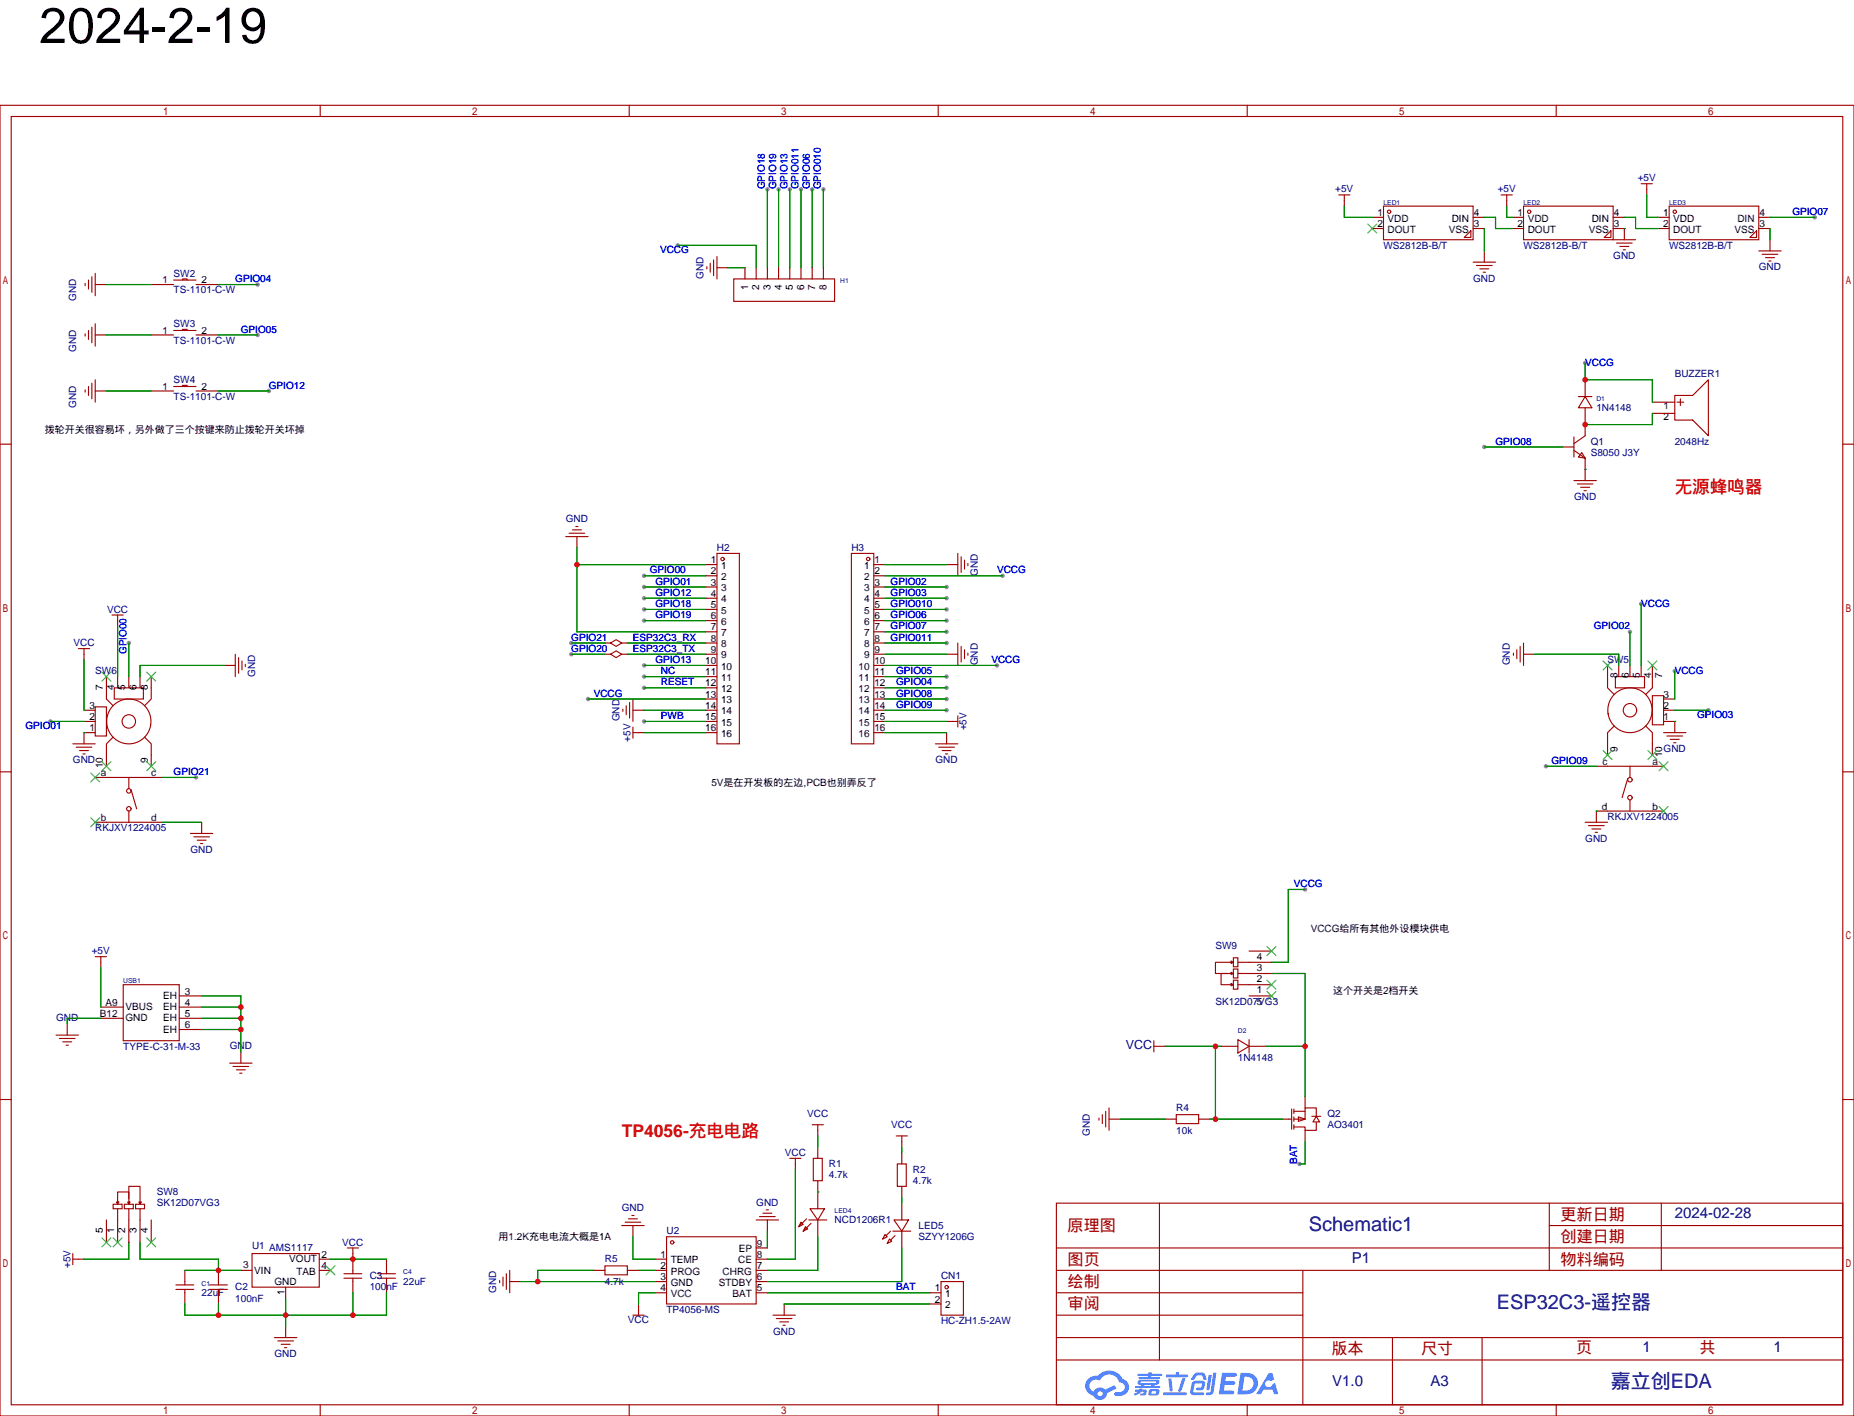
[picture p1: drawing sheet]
<svg xmlns="http://www.w3.org/2000/svg" width="584mm" height="446mm" viewBox="0 0 584 446" stroke-linecap="round" stroke-linejoin="round" font-family="sans-serif">
<g fill="#999">
<circle cx="202.8" cy="227.2" r=".71"/>
<circle cx="185.2" cy="220.1" r=".71"/>
<circle cx="202.8" cy="216.6" r=".71"/>
<circle cx="202.8" cy="213.1" r=".71"/>
<circle cx="202.8" cy="209.5" r=".71"/>
<circle cx="202.8" cy="195.4" r=".71"/>
<circle cx="202.8" cy="191.9" r=".71"/>
<circle cx="202.8" cy="188.4" r=".71"/>
<circle cx="202.8" cy="184.9" r=".71"/>
<circle cx="202.8" cy="181.3" r=".71"/>
<circle cx="298.1" cy="184.9" r=".71"/>
<circle cx="315.7" cy="181.3" r=".71"/>
<circle cx="298.1" cy="195.4" r=".71"/>
<circle cx="298.1" cy="191.9" r=".71"/>
<circle cx="298.1" cy="188.4" r=".71"/>
<circle cx="298.1" cy="202.5" r=".71"/>
<circle cx="298.1" cy="199" r=".71"/>
<circle cx="298.1" cy="216.6" r=".71"/>
<circle cx="298.1" cy="213.1" r=".71"/>
<circle cx="314" cy="209.5" r=".71"/>
<circle cx="298.1" cy="223.7" r=".71"/>
<circle cx="298.1" cy="220.1" r=".71"/>
<circle cx="527.4" cy="211.3" r=".71"/>
<circle cx="516.8" cy="190.1" r=".71"/>
<circle cx="538" cy="223.7" r=".71"/>
<circle cx="513.3" cy="199" r=".71"/>
<circle cx="486.8" cy="241.3" r=".71"/>
<circle cx="213.4" cy="77.3" r=".71"/>
<circle cx="409.2" cy="366.5" r=".71"/>
<circle cx="411" cy="280.1" r=".71"/>
<circle cx="571.5" cy="68.4" r=".71"/>
<circle cx="499.2" cy="114.3" r=".71"/>
<circle cx="467.4" cy="140.8" r=".71"/>
<circle cx="259.3" cy="59.6" r=".71"/>
<circle cx="255.8" cy="59.6" r=".71"/>
<circle cx="252.2" cy="59.6" r=".71"/>
<circle cx="241.7" cy="59.6" r=".71"/>
<circle cx="245.2" cy="59.6" r=".71"/>
<circle cx="248.7" cy="59.6" r=".71"/>
<circle cx="81.1" cy="89.6" r=".71"/>
<circle cx="81.1" cy="105.5" r=".71"/>
<circle cx="84.7" cy="123.1" r=".71"/>
<circle cx="179.9" cy="206" r=".71"/>
<circle cx="179.9" cy="202.5" r=".71"/>
<circle cx="61.7" cy="244.8" r=".71"/>
<circle cx="15.9" cy="227.2" r=".71"/>
<circle cx="40.6" cy="202.5" r=".71"/>
</g>
<g fill="none" stroke="#a10000" stroke-width=".35">
<path d="M0 33.2h583.8v412.7h-583.8zM3.5 36.7h576.8v405.7h-576.8zM100.8 33.2v3.5M198.1 33.2v3.5M295.5 33.2v3.5M392.8 33.2v3.5M490.1 33.2v3.5M0 139.9h3.5M580.3 139.9h3.5M178.2 169h7M179.2 167.9h4.9M180.3 166.9h2.8"/>
<path d="M181.3 165.8h.7M225.8 174.3h7v59.9h-7zM268.1 174.3h7.1v59.9h-7.1zM301.6 174.3v7M302.7 175.3v5M303.7 176.4v2.8M304.8 177.4v.8M301.6 202.5v7.1M302.7 203.6v4.9M303.7 204.6v2.8M304.8 205.7v.7M196.1 223.3v.7"/>
<path d="M197.2 222.2v2.9M198.3 221.2v4.9M199.3 220.1v7.1M199.3 229v3.5M199.3 230.7h1.8M294.6 234.2h7M295.6 235.3h5M296.7 236.4h2.8M297.7 237.4h.7M299.9 227.2h1.7M301.6 225.4v3.6M0 243.1h3.5"/>
<path d="M580.3 243.1h3.5M0 346.3h3.5M580.3 346.3h3.5M332.7 378.9h247.6v63.5h-247.6zM365.1 378.9v49.4M487.9 378.9v21.2M523.2 378.9v21.2M332.7 393h247.6M487.9 385.9h92.4M332.7 407.1h77.6M332.7 400.1h247.6M332.7 414.2h77.6"/>
<path d="M410.3 400.1v42.3M332.7 428.3h247.6M332.7 421.2h247.6M438.5 421.2v21.2M466.7 421.2v21.2M100.8 442.4v3.5M198.1 442.4v3.5M295.5 442.4v3.5M392.8 442.4v3.5M490.1 442.4v3.5"/>
<circle cx="227.5" cy="176" r=".53"/>
<circle cx="273.4" cy="176" r=".53"/>
</g>
<g fill="none" stroke="#870000" stroke-width=".35">
<path d="M181.7 169v3.5M222.2 177.8h3.6M275.2 177.8h3.5M298.1 177.8h3.5M222.2 181.3h3.6M222.2 184.9h3.6M222.2 188.4h3.6M222.2 191.9h3.6M222.2 195.4h3.6M222.2 199h3.6M275.2 181.3h3.5M275.2 184.9h3.5"/>
<path d="M275.2 188.4h3.5M275.2 191.9h3.5M275.2 195.4h3.5M275.2 199h3.5M222.2 202.5h3.6M222.2 206h3.6M222.2 209.6h3.6M222.2 213.1h3.6M222.2 216.6h3.6M275.2 202.5h3.5M275.2 206h3.5M275.2 209.6h3.5"/>
<path d="M275.2 213.1h3.5M275.2 216.6h3.5M298.1 206h3.5M199.3 223.7h3.5M201.1 230.7h1.7M222.2 230.7h3.6M222.2 223.7h3.6M222.2 220.1h3.6M222.2 227.2h3.6M275.2 230.7h3.5M275.2 223.7h3.5M275.2 220.1h3.5"/>
<path d="M275.2 227.2h3.5M298.1 227.2h1.8M298.1 230.7v3.5"/>
</g>
<g fill="none" stroke="#008700" stroke-width=".35">
<path d="M181.7 172.5v26.5h40.5M181.7 177.8h40.5M278.7 177.8h19.4M202.8 195.4h19.4M202.8 191.9h19.4M202.8 188.4h19.4M202.8 184.9h19.4M202.8 181.3h19.4M278.7 199h19.4M278.7 195.4h19.4M278.7 191.9h19.4M278.7 188.4h19.4"/>
<path d="M278.7 184.9h19.4M278.7 181.3h37M197.6 206h24.6M197.6 202.5h24.6M202.8 216.6h19.4M202.8 213.1h19.4M202.8 209.6h19.4M278.7 216.6h19.4M278.7 213.1h19.4M278.7 209.6h35.3M278.7 206h19.4M278.7 202.5h19.4"/>
<path d="M185.2 220.1h37M202.8 230.7h19.4M202.8 227.2h19.4M202.8 223.7h19.4M278.7 230.7h19.4M278.7 227.2h19.4M278.7 223.7h19.4M278.7 220.1h19.4"/>
</g>
<g fill="#5487ff">
<path d="M384.8 432.3h3.8a.65 .65 0 0 1 .9 .6 .65 .65 0 0 1-.8 .6h-2.6l-.2 1.4h2.6a.63 .63 0 0 1 .5 .9 .63 .63 0 0 1-.9 .3h-2.4l-.3 1.8a4.2 4.2 0 0 1 3.2 .4v.4l-.6 .4h-4.2z"/>
<path d="M399.5 432.4h1.2l.5 2-1 .5a1.17 1.17 0 0 0-1.7 .3 1.17 1.17 0 0 0 .5 1.7 1.17 1.17 0 0 0 1.6-.7l.1-.3 .8-.4 1 3.5h-1.3l-.4-1.4h-2.9l-.8 1.4h-1.5z"/>
<path d="M380.6 433h1l-.7 4.4a.5 .5 0 0 1-.5 .4 .5 .5 0 0 1-.5-.4z"/>
<path d="M382.1 432.3h1l-.9 5.9a1.56 1.56 0 0 1-2.5 .9l.3-.6 1-.1 .2-.2z"/>
<path d="M376.1 432.7l.8-.5h1.5a1.07 1.07 0 0 1 1.2 .8l.4 1.3-.3 .2h-.7l-.4-1.2-.3-.2-1.4 .1-.9 1.3h-.9z"/>
<path d="M375.5 435.3l.7-.5h2.4a1 1 0 0 1 .8 1.6 1.23 1.23 0 0 1-1.4 1.4h-.9a.45 .45 0 0 1-.4-.5 .45 .45 0 0 1 .5-.4h1l.3-1.2-2.2 .1-.5 2.6 3 .1a.45 .45 0 0 1 .4 .5 .45 .45 0 0 1-.5 .4h-2.9a1 1 0 0 1-1-1.2z"/>
<path d="M366.4 438.5h7a.45 .45 0 0 1 .4 .4 .45 .45 0 0 1-.5 .5h-6.8l-.2-.3z"/>
<path d="M372.3 434h1l-.4 1.2a4.2 4.2 0 0 1-1.4 3.1l-.5-.4z"/>
<path d="M367.9 434.1h1l.4 3.6a.48 .48 0 0 1-.4 .5 .48 .48 0 0 1-.6-.4z"/>
<path d="M367.2 432.9l3-.1 .4-.7h.7l-.1 .7h2.5a.45 .45 0 0 1 .4 .5 .45 .45 0 0 1-.5 .4h-6.2l-.2-.2z"/>
<path d="M357.5 437.6h1.3l.1-.3 .9-.1-.1 .4h1.1a1.1 1.1 0 0 1 .2 1.1 1.1 1.1 0 0 1-.9 .7h-1v-.5l1-.1v-.5a.95 .95 0 0 0-1.3 .5l-1.5 .7-.3-.6 1.4-.6h-1z"/>
<path d="M358.2 432.6h3.4l.1-.4h1l-.1 .4h3.1l.3 .4-.3 .3h-3.1l-.1 .3 2.7 .1 .1 .3-.3 .2h-6.3l-.1-.6h2.8l.1-.3h-3.1l-.2-.2z"/>
<path d="M390.7 432.3l-1 6.8h2.3a3.5 3.5 0 0 0 4.2-3.5 3.5 3.5 0 0 0-4.3-3.3zM391.9 433.5a2.24 2.24 0 0 1 2.8 2 2.24 2.24 0 0 1-2.5 2.4h-1z"/>
<path d="M358.6 434.6a.79 .79 0 0 0-.4 1.1 .79 .79 0 0 0 1 .4l.1 .4h-1.8v.5l7.6 .1 .3-.3-.3-.3h-1.6l.2-.3a1.14 1.14 0 0 0 1.1-.4 1.14 1.14 0 0 0 .2-1.2l-5.9-.1zM359.3 435.1l4.8 .1-.3 .4h-4.4zM360.3 436.1h2.3l-.2 .4h-2z"/>
<path d="M362 437.6l-.4 1.5 .3 .3h2.6l.4-.3 .2-1a.52 .52 0 0 0-.6-.7zM362.7 438.2l1.3-.1v.6l-1.3 .1z"/>
<path d="M342.8 434.2a3.1 3.1 0 0 0-.9 3.2 3.1 3.1 0 0 0 2.5 2.1 2.2 2.2 0 0 0 2.4 1.3 2.2 2.2 0 0 0 1.8-2.1l3-1.4-.6-1.1-2.9 1.4a2.29 2.29 0 0 0-3.7 .6 2.03 2.03 0 0 1-1-2.9 2.03 2.03 0 0 1 3-.6 3.2 3.2 0 0 1 3.2-1.8 3.2 3.2 0 0 1 2.8 2.4 1.55 1.55 0 0 1 1.8 1.4 1.55 1.55 0 0 1-1.5 1.7h-1a.63 .63 0 0 0-.8 .5 .63 .63 0 0 0 .6 .7h1.2a2.75 2.75 0 0 0 2.8-2.3 2.75 2.75 0 0 0-2-3.1 4.8 4.8 0 0 0-7.9-1 3.7 3.7 0 0 0-2.8 1zM345.7 438.9a.8 .8 0 0 1 1.6 0 .8 .8 0 0 1-1.6 0z"/>
</g>
<g fill="none" stroke="#a10000" stroke-width=".35">
<path d="M35.3 193.7h3.5M37 193.7v1.7M24.7 204.3h3.5M26.5 204.3v1.7M33.5 216.6v3.5l2.1 2.1M36 216.6h9.2v3.5h-9.2zM47.6 216.6v3.5l-2.1 2.1M74.1 206v7.1M75.1 207.1v4.9M76.2 208.1v2.9M77.3 209.2v.7M476.6 205.7v.7"/>
<path d="M477.7 204.6v2.8M478.7 203.6v4.9M479.8 202.5v7.1M506.2 213.1v3.5l2.2 2.1M508.7 213.1h9.2v3.5h-9.2zM520.3 219.1h3.6v9.1h-3.6zM520.3 213.1v3.5l-2.1 2.1M22.9 234.2h7.1M24 235.3h4.9M25 236.4h2.9M26.1 237.4h.7M30 222.6h3.5v9.2h-3.5z"/>
<path d="M35.6 232.1l-2.1 2.1v3.6M45.5 232.1l2.1 2.1v3.6M508.4 228.6l-2.2 2.1v3.5M518.2 228.6l2.1 2.1v3.5M523.9 230.7h7M524.9 231.8h5M526 232.8h2.8M527 233.9h.8M33.5 244.8h14.1M33.5 258.9h14.1M40.6 244.8v3.6M40.6 255.4v3.5"/>
<path d="M41.3 248.7l1.7 6M499.2 258.9h7M500.2 260h5M506.2 241.3h14.1M506.2 255.4h14.1M512.6 245.2l-1.8 6M513.3 241.3v3.5M513.3 251.9v3.5M501.3 261.1h2.8M502.4 262.1h.7"/>
<circle cx="40.5" cy="227.2" r="7"/>
<circle cx="40.6" cy="227.2" r="2.12"/>
<circle cx="513.3" cy="223.7" r="2.12"/>
<circle cx="513.3" cy="223.7" r="7"/>
<circle cx="40.6" cy="254.7" r=".71"/>
<circle cx="40.6" cy="249.1" r=".71"/>
<circle cx="513.3" cy="251.2" r=".71"/>
<circle cx="513.3" cy="245.5" r=".71"/>
</g>
<g fill="none" stroke="#870000" stroke-width=".35">
<path d="M37 195.4v1.8M26.5 206v1.8M33.5 213.1v3.5M37 213.1v3.5M40.6 213.1v3.5M44.1 213.1v3.5M47.6 213.1v3.5M70.6 209.6h3.5M479.8 206h3.5M506.2 209.6v3.5M509.8 209.6v3.5M513.3 209.6v3.5"/>
<path d="M516.8 209.6v3.5M520.3 209.6v3.5M26.5 227.2h3.5M26.5 223.7h3.5M30 230.7h-3.5v3.5M33.5 237.8v3.5M47.6 237.8v3.5M506.2 234.2v3.6M520.3 234.2v3.6M523.9 227.2h3.5v3.5M523.9 223.7h3.5M523.9 220.1h3.5"/>
<path d="M30 244.8h3.5M30 258.9h3.5M47.6 244.8h3.6M47.6 258.9h3.6M502.7 241.3h3.5M506.2 255.4h-3.5v3.5M520.3 241.3h3.6M520.3 255.4h3.6"/>
</g>
<g fill="none" stroke="#3c3" stroke-width=".35">
<path d="M32.1 211.7l2.8 2.8M34.9 211.7l-2.8 2.8M46.2 211.7l2.8 2.8M49 211.7l-2.8 2.8M504.8 208.1l2.8 2.9M507.6 208.1l-2.8 2.9M518.9 208.1l2.9 2.9M521.8 208.1l-2.9 2.9M32.1 239.9l2.8 2.8M34.9 239.9l-2.8 2.8M46.2 239.9l2.8 2.8M49 239.9l-2.8 2.8"/>
<path d="M504.8 236.4l2.8 2.8M507.6 236.4l-2.8 2.8M518.9 236.4l2.9 2.8M521.8 236.4l-2.9 2.8M522.5 239.9l2.8 2.8M525.3 239.9l-2.8 2.8M28.6 243.4l2.8 2.8M28.6 257.5l2.8 2.9M31.4 257.5l-2.8 2.9M31.4 243.4l-2.8 2.8M522.5 254l2.8 2.8M525.3 254l-2.8 2.8"/>
</g>
<path d="M37 197.2v15.9M516.8 190.1v19.5M26.5 207.8v15.9M527.4 211.3v8.8" fill="none" stroke="#008700" stroke-width=".35"/>
<circle cx="527.4" cy="227.2" r=".18" fill="#008700"/>
<path d="M513.3 199v10.6M483.3 206h26.5v3.6M527.4 223.7h10.6M486.8 241.3h15.9" fill="none" stroke="#008700" stroke-width=".35"/>
<circle cx="502.7" cy="255.4" r=".18" fill="#008700"/>
<path d="M213.4 77.3h24.7v7M229.3 84.3h5.3" fill="none" stroke="#008700" stroke-width=".35"/>
<path d="M222.6 84v.7M223.7 82.9v2.8M224.7 81.8v5M225.8 80.8v7M363.4 329.5h3.5M363.4 327.7v3.6" fill="none" stroke="#a10000" stroke-width=".35"/>
<path d="M225.8 84.3h3.5" fill="none" stroke="#870000" stroke-width=".35"/>
<circle cx="366.9" cy="329.5" r=".18" fill="#870000"/>
<g fill="none" stroke="#a10000" stroke-width=".35">
<path d="M30 301.3h3.5M31.7 301.3v1.7M38.8 310.1h17.6v17.6h-17.6zM17.6 326h7.1M18.7 327h4.9M19.8 328.1h2.8M20.8 329.1h.7M72.3 334.8h7.1M73.4 335.8h4.9M74.4 336.9h2.9M75.5 338h.7M255.8 354.2h3.5"/>
<path d="M257.5 354.2v1.8M282.2 357.7h3.6M284 357.7v1.8M346.1 352.1v.7M347.1 351v2.8M348.2 350v4.9M349.2 348.9v7.1M370.4 351h7.1v2.8h-7.1zM405.7 352.4h1.1M406.8 349.2v6.4M407.5 350h3.5M407.5 349.2v1.5"/>
<path d="M407.5 351.7v1.4M407.5 354.2v1.4M408.9 351.7l2.1 .7-2.1 .7zM413.1 351.5h2.8M414.5 353.5v2.5h-3.5v-1.1h-3.5M414.5 351.4v-2.5h-3.5v3.5h-3.5M414.5 351.5l1.1 1.8h-2.1zM248.7 364.8h3.5M250.5 364.8v1.7M256.1 364.8h2.8v7h-2.8zM282.6 366.5h2.8v7.1h-2.8zM22.9 394.8v3.5"/>
<path d="M22.9 396.5h1.8M79.4 394.8h21.1v10.5h-21.1zM109.4 393h3.5M111.1 393v1.8M195.8 385.9h7M196.8 384.9h5M197.9 383.8h2.8M199 382.8h.7M209.9 389.5h28.2v21.1h-28.2zM238.1 384.2h7.1M239.2 383.1h4.9M240.2 382.1h2.9"/>
<path d="M241.3 381h.7M252.2 384.9l.7 .7-1.4 .7zM253.6 386.3l.8 .7-1.5 .7zM254 383.8l-2.5 2.5M254.7 384.2h5.6M255.1 380.6h4.5l-2.1 3.6zM255.4 385.2l-2.5 2.5M278.7 388.8l.7 .7-1.4 .7zM280.1 390.2l.7 .7-1.4 .7zM280.5 387.7l-1.5 1.4M281.2 387.7h5.6M281.5 384.2h4.6l-2.1 3.5z"/>
<path d="M281.9 389.1l-1.4 1.4M55.4 406h5.6M55.4 404.6h5.6M58.2 403.6v1M58.2 406v1.1M66 406h5.6M66 404.6h5.6M68.8 403.6v1M68.8 406v1.1M108.3 402.5h5.6M108.3 401.1h5.6M111.1 400.1v1"/>
<path d="M111.1 402.5v1.1M118.9 402.5h5.6M118.9 401.1h5.6M121.7 400.1v1M121.7 402.5v1.1M157.3 403.2v.7M158.4 402.2v2.8M159.5 401.1v4.9M160.5 400.1v7M199.3 414.2h3.5M201.1 412.4v1.8M243.4 414.2h7.1"/>
<path d="M244.5 415.2h4.9M245.5 416.3h2.9M246.6 417.3h.7M296.3 403.6h7.1v10.6h-7.1zM86.4 421.2h7.1M87.5 422.3h4.9M88.5 423.3h2.9M89.6 424.4h.7"/>
<circle cx="211.7" cy="391.2" r=".53"/>
<circle cx="298.1" cy="405.3" r=".53"/>
</g>
<g fill="none" stroke="#870000" stroke-width=".35">
<path d="M31.7 317.1h7.1M31.7 303v1.8M56.4 317.1h7.1M56.4 313.6h7.1M21.2 322.4v3.6M31.7 320.7h7.1M56.4 320.7h7.1M56.4 324.2h7.1M75.8 331.3v3.5M257.5 356v1.7M284 359.5v1.7M349.2 352.4h3.6"/>
<path d="M366.9 352.4h3.5M377.5 352.4h3.5M403.9 352.4h1.8M411 345.4v3.5M411 356v3.5M250.5 366.5v1.8M257.5 361.2v3.6M257.5 371.8v8.8M284 363v3.5M284 373.6v3.5M284 378.9v5.3M24.7 396.5h1.8"/>
<path d="M100.5 396.5h3.6M111.1 394.8v5.3M121.7 396.5v3.6M199.3 385.9v3.6M206.4 396.5h3.5M238.1 396.5h3.6M238.1 393h3.6M241.7 384.2v3.5M257.5 384.2v5.3M284 387.7v5.3M58.2 400.1v3.5M58.2 407.1v3.5"/>
<path d="M68.8 400.1v3.5M68.8 407.1v3.5M75.8 400.1h3.6M90 405.3v3.6M90 417.7v3.5M100.5 400.1h3.6M111.1 403.6v3.5M121.7 403.6v3.5M160.5 403.6h3.5M201.1 410.6v1.8M206.4 400.1h3.5M206.4 403.6h3.5"/>
<path d="M206.4 407.1h3.5M238.1 400.1h3.6M238.1 403.6h3.6M238.1 407.1h3.6M246.9 410.6v3.6M292.8 407.1h3.5M292.8 410.6h3.5"/>
</g>
<path d="M102.7 398.6l2.8 2.9M105.5 398.6l-2.8 2.9" fill="none" stroke="#3c3" stroke-width=".35"/>
<g fill="none" stroke="#008700" stroke-width=".35">
<path d="M411 280.1h-5.3v22.9h-5.3M31.7 304.8v12.3M63.5 313.6h12.3v17.7M63.5 317.1h12.3M31.7 320.7h-10.5v1.7M63.5 320.7h12.3M63.5 324.2h12.3M366.9 329.5h17.6M382.8 329.5v22.9M257.5 357.7v3.5M352.8 352.4h14.1M381 352.4h22.9"/>
<path d="M411 359.5v7h-1.8M250.5 368.3v28.2h-8.8M284 361.2v1.8M284 377.1v1.8M40.6 391.2v5.3h-14.1M104.1 396.5h17.6M199.3 389.5v7h7.1M241.7 387.7v5.3M257.5 389.5v10.6h-15.8M284 393v10.6h-42.3M68.8 410.6v3.6M90 408.9v8.8"/>
<path d="M111.1 407.1v7.1M121.7 407.1v7.1h-63.5v-3.6M164 403.6h42.4M187 400.1h-17.7v3.5M201.1 400.1h5.3M206.4 407.1h-5.3v3.5M241.7 407.1h51.1M246.9 410.6h45.9"/>
</g>
<circle cx="257.5" cy="375.4" r=".18" fill="#008700"/>
<g fill="none" stroke="#a10000" stroke-width=".35">
<path d="M516.8 57.9h3.5M518.6 57.9v1.7M421.6 61.4h3.5M423.3 61.4v1.7M435.7 64.9h28.2v10.6h-28.2zM463.2 72.7v2.1h-2.1zM472.7 61.4h3.5M474.5 61.4v1.7M479.8 64.9h28.2v10.6h-28.2zM507.3 72.7v2.1h-2.1zM508 75.5h7.1M509.1 76.6h4.9"/>
<path d="M510.1 77.6h2.8M511.2 78.7h.7M525.6 64.9h28.3v10.6h-28.3zM553.2 72.7v2.1h-2.2zM553.9 79h7M463.9 82.6h7.1M465 83.6h4.9M466 84.7h2.8M467.1 85.7h.7M554.9 80.1h5M556 81.1h2.8M557 82.2h.7"/>
<path d="M495.7 137.6v6.3M497.1 124.9h4.2M499.2 124.9l2.1 3.5h-4.2zM499.2 137.2l-3.5 2.5M527.4 124.5h5.6l5-4.9v17.6l-5-4.9h-5.6zM528.1 126.6h2.1M529.2 125.6v2.1M495.7 141.8l3.5 2.5M495.7 151.3h7M496.7 152.4h4.9M497.8 153.5h2.8M498.1 142.5l1.1 1.8-2.1-.4z"/>
<path d="M498.8 154.5h.7"/>
<circle cx="437.4" cy="66.7" r=".53"/>
<circle cx="481.5" cy="66.7" r=".53"/>
<circle cx="527.4" cy="66.7" r=".53"/>
</g>
<g fill="none" stroke="#870000" stroke-width=".35">
<path d="M518.6 59.6v1.8M423.3 63.1v1.8M432.2 68.4h3.5M432.2 72h3.5M463.9 68.4h3.5M463.9 72h3.5M467.4 79v3.6M474.5 63.1v1.8M476.2 68.4h3.6M476.2 72h3.6M508 68.4h3.5M508 72h3.5v3.5"/>
<path d="M522.1 68.4h3.5M522.1 72h3.5M553.9 68.4h3.5M553.9 72h3.5M557.4 75.5v3.5M499.2 119.6v5.3M499.2 128.4v8.8M520.3 130.2h7.1M520.3 126.6h7.1M492.1 140.8h3.6M499.2 144.3v7"/>
</g>
<path d="M430.7 70.6l2.9 2.8M433.6 70.6l-2.9 2.8" fill="none" stroke="#3c3" stroke-width=".35"/>
<path d="M423.3 64.9v3.5h8.9M467.4 72v7M518.6 61.4v7h3.5" fill="none" stroke="#008700" stroke-width=".35"/>
<circle cx="511.5" cy="72" r=".18" fill="#008700"/>
<path d="M467.4 68.4h3.6v3.6h5.2M474.5 64.9v3.5h1.7M511.5 68.4h3.6v3.6h7M557.4 72v3.5M557.4 68.4h14.1" fill="none" stroke="#008700" stroke-width=".35"/>
<circle cx="499.2" cy="147.8" r=".18" fill="#008700"/>
<g fill="none" stroke="#008700" stroke-width=".35">
<path d="M241.7 59.6v24.7M245.2 59.6v24.7M248.7 59.6v24.7M252.2 59.6v24.7M255.8 59.6v24.7M259.3 59.6v24.7M33.5 89.6h14.1M68.8 89.6h12.3M33.5 105.5h14.1M68.8 105.5h12.3M499.2 114.3v5.3h21.1v7M33.5 123.1h14.1"/>
<path d="M68.8 123.1h15.9M520.3 130.2v3.5h-21.1M467.4 140.8h24.7M40.6 202.5v10.6M70.6 209.6h-26.5v3.5M179.9 206h10.6M179.9 202.5h10.6M15.9 227.2h10.6M51.2 244.8h10.5M51.2 258.9h12.3M400.4 306.6h10.6v38.8M398.6 329.5h12.4"/>
<path d="M44.1 391.2v5.3h24.7v3.6M58.2 400.1h17.6"/>
</g>
<g fill="none" stroke="#a10000" stroke-width=".35">
<path d="M26.8 89.3v.7M27.9 88.2v2.8M28.9 87.1v5M30 86.1v7M54.7 88.2h7M57.5 88.2v-.4h1.4v.4M231.1 87.8h31.7v7.1h-31.7zM26.8 105.1v.7M27.9 104.1v2.8M28.9 103v4.9M30 102v7M30 119.6v7"/>
<path d="M54.7 104.1h7M57.5 104.1v-.4h1.4v.4M26.8 122.8v.7M27.9 121.7v2.8M28.9 120.7v4.9M54.7 121.7h7M57.5 121.7v-.3h1.4v.3M192.3 206l1.7-1 1.8 1-1.8 1.1zM192.3 202.5l1.7-1.1 1.8 1.1-1.8 1.1zM60 262.5h7M61 263.5h5M62.1 264.6h2.8"/>
<path d="M63.1 265.6h.8M387.7 302.7l.7 .3-.7 .4zM387.7 306.2l.7 .4-.7 .3zM387.7 309.7l.7 .4-.7 .3zM388.1 303h-5.3v3.6h3.8M388.4 308.7h1.4v2.8h-1.4zM388.4 305.2h1.4v2.8h-1.4zM388.4 301.6h1.4v2.8h-1.4zM388.4 306.6h-3.9v3.5h3.6M389.8 303h3.5M389.8 310.1h3.5M389.8 306.6h3.5"/>
<path d="M389.8 327.4l3.5 2.1-3.5 2.1zM393.3 327.4v4.2M35.6 379.2h2.9v1.4h-2.9zM36.7 378.5h.7l-.4 .7zM37 378.9v-3.5h3.6v3.8M39.2 379.2h2.8v1.4h-2.8zM40.2 378.5h.7l-.3 .7zM40.6 377.5v-3.9h3.5v5.3M42.7 379.2h2.8v1.4h-2.8zM43.7 378.5h.7l-.3 .7zM37 380.6v3.6M40.6 380.6v3.6"/>
<path d="M44.1 380.6v3.6"/>
</g>
<g fill="none" stroke="#870000" stroke-width=".35">
<path d="M30 89.6h3.5M47.6 89.6h7.1M61.7 89.6h7.1M234.6 84.3v3.5M238.1 84.3v3.5M241.7 84.3v3.5M245.2 84.3v3.5M248.7 84.3v3.5M252.2 84.3v3.5M255.8 84.3v3.5M259.3 84.3v3.5M30 105.5h3.5"/>
<path d="M47.6 105.5h7.1M61.7 105.5h7.1M30 123.1h3.5M47.6 123.1h7.1M61.7 123.1h7.1M190.5 206h1.8M190.5 202.5h1.8M195.8 206h1.8M195.8 202.5h1.8M63.5 258.9v3.6M393.3 299.5h7.1M393.3 303h7.1"/>
<path d="M393.3 306.6h7.1M393.3 310.1h7.1M393.3 313.6h7.1M384.5 329.5h5.3M393.3 329.5h5.3M33.5 384.2v7M37 384.2v7M40.6 384.2v7M44.1 384.2v7M47.6 384.2v7"/>
</g>
<path d="M399 298.1l2.8 2.8M401.8 298.1l-2.8 2.8M399 308.7l2.8 2.8M399 312.2l2.8 2.8M401.8 308.7l-2.8 2.8M401.8 312.2l-2.8 2.8M32.1 389.8l2.8 2.8M34.9 389.8l-2.8 2.8M35.6 389.8l2.9 2.8M38.5 389.8l-2.9 2.8M46.2 389.8l2.8 2.8M49 389.8l-2.8 2.8" fill="none" stroke="#3c3" stroke-width=".35"/>
<circle cx="26.5" cy="230.7" r=".18" fill="#008700"/>
<path d="M190.5 398.6h7.1v2.9h-7.1z" fill="none" stroke="#a10000" stroke-width=".35"/>
<path d="M187 400.1h3.5M197.6 400.1h3.5" fill="none" stroke="#870000" stroke-width=".35"/>
<g fill="#c00">
<circle cx="181.7" cy="177.8" r=".88"/>
<circle cx="382.8" cy="329.5" r=".88"/>
<circle cx="382.8" cy="352.4" r=".88"/>
<circle cx="90" cy="414.2" r=".88"/>
<circle cx="111.1" cy="414.2" r=".88"/>
<circle cx="68.8" cy="414.2" r=".88"/>
<circle cx="111.1" cy="396.5" r=".88"/>
<circle cx="75.8" cy="317.1" r=".88"/>
<circle cx="75.8" cy="320.7" r=".88"/>
<circle cx="75.8" cy="324.2" r=".88"/>
<circle cx="169.3" cy="403.6" r=".88"/>
<circle cx="499.2" cy="133.7" r=".88"/>
<circle cx="499.2" cy="119.6" r=".88"/>
<circle cx="68.8" cy="400" r=".88"/>
<circle cx="411" cy="329.5" r=".88"/>
</g>
<text font-size="15.7" x="12.3" y="13.5">2024-2-19</text>
<g font-size="6.3" fill="#000080">
<text x="412.2" y="387.6">Schematic1</text>
<text x="471.3" y="412.3">ESP32C3-遥控器</text>
<text x="507.2" y="437">嘉立创EDA</text>
</g>
<g font-size="5.5" fill="#f00">
<text x="527.4" y="155.3">无源蜂鸣器</text>
<text x="195.8" y="358.2">TP4056-充电电路</text>
</g>
<g font-size="5.1" fill="#a00000">
<text x="336.2" y="387.7">原理图</text>
<text x="491.4" y="384.1">更新日期</text>
<text x="491.4" y="391.2">创建日期</text>
<text x="336.2" y="398.3">图页</text>
<text x="491.4" y="398.3">物料编码</text>
<text x="336.2" y="405.3">绘制</text>
<text x="336.2" y="412.4">审阅</text>
<text x="419.3" y="426.5">版本</text>
<text x="447.5" y="426.5">尺寸</text>
<text x="496.4" y="426.1">页</text>
<text x="535.2" y="426.1">共</text>
</g>
<g font-size="4.7" fill="#000080">
<text x="527.4" y="383.6">2024-02-28</text>
<text x="425.7" y="397.7">P1</text>
<text x="517.3" y="425.6">1</text>
<text x="558.5" y="425.6">1</text>
<text x="419.5" y="436.6">V1.0</text>
<text x="450.4" y="436.6">A3</text>
</g>
<text font-size="3.9" fill="#000080" x="354.5" y="330.3">VCC</text>
<g font-size="3.1" fill="#00f">
<text x="240.9" y="59.6" transform="rotate(-90 240.9 59.6)">GPIO18</text>
<text x="244.4" y="59.6" transform="rotate(-90 244.4 59.6)">GPIO19</text>
<text x="248" y="59.6" transform="rotate(-90 248 59.6)">GPIO13</text>
<text x="251.5" y="59.6" transform="rotate(-90 251.5 59.6)">GPIO011</text>
<text x="255" y="59.6" transform="rotate(-90 255 59.6)">GPIO06</text>
<text x="258.5" y="59.6" transform="rotate(-90 258.5 59.6)">GPIO010</text>
<text x="564.4" y="67.7">GPIO07</text>
<text x="207.9" y="79.7">VCCG</text>
<text x="74.1" y="88.9">GPIO04</text>
<text x="75.8" y="104.7">GPIO05</text>
<text x="499.2" y="115.3">VCCG</text>
<text x="84.7" y="122.4">GPIO12</text>
<text x="471" y="140">GPIO08</text>
<text x="204.6" y="180.6">GPIO00</text>
<text x="206.4" y="184.1">GPIO01</text>
<text x="280.5" y="184.1">GPIO02</text>
<text x="314" y="180.6">VCCG</text>
<text x="206.4" y="191.2">GPIO18</text>
<text x="206.4" y="187.6">GPIO12</text>
<text x="280.5" y="191.2">GPIO010</text>
<text x="280.5" y="187.6">GPIO03</text>
<text x="516.8" y="191.2">VCCG</text>
<text x="206.4" y="194.7">GPIO19</text>
<text x="280.5" y="194.7">GPIO06</text>
<text x="179.9" y="201.7">GPIO21</text>
<text x="199.3" y="201.7">ESP32C3_RX</text>
<text x="280.5" y="201.7">GPIO011</text>
<text x="280.5" y="198.2">GPIO07</text>
<text x="501.9" y="198.2">GPIO02</text>
<text x="39.8" y="206" transform="rotate(-90 39.8 206)">GPIO00</text>
<text x="179.9" y="205.3">GPIO20</text>
<text x="199.3" y="205.3">ESP32C3_TX</text>
<text x="206.4" y="208.8">GPIO13</text>
<text x="312.2" y="208.8">VCCG</text>
<text x="208.1" y="215.9">RESET</text>
<text x="208.1" y="212.3">NC</text>
<text x="282.2" y="215.9">GPIO04</text>
<text x="282.2" y="212.3">GPIO05</text>
<text x="527.4" y="212.3">VCCG</text>
<text x="187" y="219.4">VCCG</text>
<text x="282.2" y="219.4">GPIO08</text>
<text x="208.1" y="226.4">PWB</text>
<text x="282.2" y="222.9">GPIO09</text>
<text x="534.5" y="226.1">GPIO03</text>
<text x="8" y="229.6">GPIO01</text>
<text x="54.7" y="244.1">GPIO21</text>
<text x="488.6" y="240.5">GPIO09</text>
<text x="407.5" y="279.4">VCCG</text>
<text x="408.5" y="366.5" transform="rotate(-90 408.5 366.5)">BAT</text>
<text x="282.2" y="406.4">BAT</text>
</g>
<g font-size="3.1" fill="#000080">
<text x="515.7" y="56.9">+5V</text>
<text x="420.5" y="60.4">+5V</text>
<text x="471.6" y="60.4">+5V</text>
<text x="435.7" y="78.3">WS2812B-B/T</text>
<text x="479.8" y="78.3">WS2812B-B/T</text>
<text x="508" y="81.6">GND</text>
<text x="525.6" y="78.3">WS2812B-B/T</text>
<text x="54.7" y="87.1">SW2</text>
<text x="221.5" y="87.8" transform="rotate(-90 221.5 87.8)">GND</text>
<text x="463.9" y="88.7">GND</text>
<text x="553.9" y="85.1">GND</text>
<text x="23.9" y="94.9" transform="rotate(-90 23.9 94.9)">GND</text>
<text x="54.7" y="92.4">TS-1101-C-W</text>
<text x="54.7" y="103">SW3</text>
<text x="23.9" y="110.7" transform="rotate(-90 23.9 110.7)">GND</text>
<text x="54.7" y="108.3">TS-1101-C-W</text>
<text x="527.4" y="118.8">BUZZER1</text>
<text x="54.7" y="120.6">SW4</text>
<text x="54.7" y="125.9">TS-1101-C-W</text>
<text x="23.9" y="128.4" transform="rotate(-90 23.9 128.4)">GND</text>
<text x="502.7" y="129.4">1N4148</text>
<text x="500.9" y="140">Q1</text>
<text x="500.9" y="143.5">S8050 J3Y</text>
<text x="527.4" y="140">2048Hz</text>
<text x="495.7" y="157.5">GND</text>
<text x="178.2" y="164.5">GND</text>
<text x="225.8" y="173.5">H2</text>
<text x="268.1" y="173.5">H3</text>
<text x="307.9" y="181.3" transform="rotate(-90 307.9 181.3)">GND</text>
<text x="33.7" y="192.9">VCC</text>
<text x="23.1" y="203.5">VCC</text>
<text x="307.9" y="209.5" transform="rotate(-90 307.9 209.5)">GND</text>
<text x="475.5" y="209.5" transform="rotate(-90 475.5 209.5)">GND</text>
<text x="506.2" y="208.8">SW5</text>
<text x="30" y="212.3">SW6</text>
<text x="80.4" y="213" transform="rotate(-90 80.4 213)">GND</text>
<text x="195" y="227.2" transform="rotate(-90 195 227.2)">GND</text>
<text x="198.6" y="233.6" transform="rotate(-90 198.6 233.6)">+5V</text>
<text x="304.4" y="230" transform="rotate(-90 304.4 230)">+5V</text>
<text x="523.9" y="236.8">GND</text>
<text x="23" y="240.4">GND</text>
<text x="294.6" y="240.4">GND</text>
<text x="30" y="261.7">RKJXV1224005</text>
<text x="506.2" y="258.2">RKJXV1224005</text>
<text x="60" y="268.6">GND</text>
<text x="499.2" y="265">GND</text>
<text x="382.8" y="298.8">SW9</text>
<text x="28.9" y="300.3">+5V</text>
<text x="382.8" y="316.4">SK12D07VG3</text>
<text x="17.7" y="321.5">GND</text>
<text x="38.8" y="330.5">TYPE-C-31-M-33</text>
<text x="72.3" y="330.3">GND</text>
<text x="389.8" y="334">1N4148</text>
<text x="254.2" y="351.7">VCC</text>
<text x="370.4" y="349.9">R4</text>
<text x="418" y="351.7">Q2</text>
<text x="280.7" y="355.2">VCC</text>
<text x="343.2" y="357.7" transform="rotate(-90 343.2 357.7)">GND</text>
<text x="370.4" y="357">10k</text>
<text x="418" y="355.2">AO3401</text>
<text x="247.1" y="364">VCC</text>
<text x="261.1" y="367.5">R1</text>
<text x="261.1" y="371.1">4.7k</text>
<text x="287.5" y="369.3">R2</text>
<text x="49.4" y="376.4">SW8</text>
<text x="287.5" y="372.8">4.7k</text>
<text x="49.4" y="379.9">SK12D07VG3</text>
<text x="195.8" y="381.5">GND</text>
<text x="238.2" y="379.7">GND</text>
<text x="209.9" y="388.7">U2</text>
<text x="262.8" y="385.2">NCD1206R1</text>
<text x="289.3" y="386.9">LED5</text>
<text x="79.4" y="393.4">U1 AMS1117</text>
<text x="107.8" y="392.2">VCC</text>
<text x="289.3" y="390.5">SZYY1206G</text>
<text x="22.2" y="399.4" transform="rotate(-90 22.2 399.4)">+5V</text>
<text x="190.5" y="397.5">R5</text>
<text x="74.1" y="406.4">C2</text>
<text x="116.4" y="402.8">C3</text>
<text x="116.4" y="406.4">100nF</text>
<text x="127" y="404.6">22uF</text>
<text x="156.2" y="407.1" transform="rotate(-90 156.2 407.1)">GND</text>
<text x="190.5" y="404.6">4.7k</text>
<text x="296.3" y="402.8">CN1</text>
<text x="63.5" y="408.1">22uF</text>
<text x="74.1" y="409.9">100nF</text>
<text x="209.9" y="413.4">TP4056-MS</text>
<text x="197.8" y="416.6">VCC</text>
<text x="296.3" y="416.9">HC-ZH1.5-2AW</text>
<text x="243.4" y="420.3">GND</text>
<text x="86.5" y="427.3">GND</text>
</g>
<g font-size="3.1">
<text x="433.8" y="68">1</text>
<text x="433.8" y="71.5">2</text>
<text x="437" y="69.8">VDD</text>
<text x="457.2" y="69.8">DIN</text>
<text x="464.1" y="71.5">3</text>
<text x="464.1" y="68">4</text>
<text x="477.9" y="68">1</text>
<text x="477.9" y="71.5">2</text>
<text x="481.1" y="69.8">VDD</text>
<text x="501.3" y="69.8">DIN</text>
<text x="508.2" y="71.5">3</text>
<text x="508.2" y="68">4</text>
<text x="523.7" y="68">1</text>
<text x="523.7" y="71.5">2</text>
<text x="526.9" y="69.8">VDD</text>
<text x="547.1" y="69.8">DIN</text>
<text x="554" y="71.5">3</text>
<text x="554" y="68">4</text>
<text x="437" y="73.3">DOUT</text>
<text x="456.3" y="73.3">VSS</text>
<text x="481.1" y="73.3">DOUT</text>
<text x="500.4" y="73.3">VSS</text>
<text x="526.9" y="73.3">DOUT</text>
<text x="546.3" y="73.3">VSS</text>
<text x="51.2" y="89.2">1</text>
<text x="63.5" y="89.2">2</text>
<text x="235.6" y="91.4" transform="rotate(-90 235.6 91.4)">1</text>
<text x="239.1" y="91.4" transform="rotate(-90 239.1 91.4)">2</text>
<text x="242.6" y="91.4" transform="rotate(-90 242.6 91.4)">3</text>
<text x="246.2" y="91.4" transform="rotate(-90 246.2 91.4)">4</text>
<text x="249.7" y="91.4" transform="rotate(-90 249.7 91.4)">5</text>
<text x="253.2" y="91.4" transform="rotate(-90 253.2 91.4)">6</text>
<text x="256.7" y="91.4" transform="rotate(-90 256.7 91.4)">7</text>
<text x="260.3" y="91.4" transform="rotate(-90 260.3 91.4)">8</text>
<text x="51.2" y="105">1</text>
<text x="63.5" y="105">2</text>
<text x="51.2" y="122.7">1</text>
<text x="63.5" y="122.7">2</text>
<text x="523.9" y="128.7">1</text>
<text x="14.1" y="136.5">拨轮开关很容易坏，另外做了三个按键来防止拨轮开关坏掉</text>
<text x="523.9" y="132.2">2</text>
<text x="223.9" y="177.4">1</text>
<text x="227.1" y="179.1">1</text>
<text x="272.1" y="179.1">1</text>
<text x="275.3" y="177.4">1</text>
<text x="223.9" y="180.9">2</text>
<text x="223.9" y="184.4">3</text>
<text x="227.1" y="182.7">2</text>
<text x="272.1" y="182.7">2</text>
<text x="275.3" y="180.9">2</text>
<text x="275.3" y="184.4">3</text>
<text x="223.9" y="188">4</text>
<text x="223.9" y="191.5">5</text>
<text x="227.1" y="186.2">3</text>
<text x="227.1" y="189.7">4</text>
<text x="272.1" y="186.2">3</text>
<text x="272.1" y="189.7">4</text>
<text x="275.3" y="188">4</text>
<text x="275.3" y="191.5">5</text>
<text x="223.9" y="195">6</text>
<text x="227.1" y="193.2">5</text>
<text x="227.1" y="196.8">6</text>
<text x="272.1" y="193.2">5</text>
<text x="272.1" y="196.8">6</text>
<text x="275.3" y="195">6</text>
<text x="223.9" y="198.5">7</text>
<text x="223.9" y="202.1">8</text>
<text x="227.1" y="200.3">7</text>
<text x="227.1" y="203.8">8</text>
<text x="272.1" y="200.3">7</text>
<text x="272.1" y="203.8">8</text>
<text x="275.3" y="198.5">7</text>
<text x="275.3" y="202.1">8</text>
<text x="222.1" y="209.1">10</text>
<text x="223.9" y="205.6">9</text>
<text x="227.1" y="207.4">9</text>
<text x="272.1" y="207.4">9</text>
<text x="275.3" y="205.6">9</text>
<text x="275.3" y="209.1">10</text>
<text x="222.1" y="212.6">11</text>
<text x="227.1" y="210.9">10</text>
<text x="227.1" y="214.4">11</text>
<text x="270.4" y="210.9">10</text>
<text x="270.4" y="214.4">11</text>
<text x="275.3" y="212.6">11</text>
<text x="509.4" y="213.4" transform="rotate(-90 509.4 213.4)">8</text>
<text x="512.9" y="213.4" transform="rotate(-90 512.9 213.4)">6</text>
<text x="516.4" y="213.4" transform="rotate(-90 516.4 213.4)">5</text>
<text x="519.9" y="213.4" transform="rotate(-90 519.9 213.4)">4</text>
<text x="523.5" y="213.4" transform="rotate(-90 523.5 213.4)">7</text>
<text x="32.4" y="217.3" transform="rotate(-90 32.4 217.3)">7</text>
<text x="35.9" y="217.3" transform="rotate(-90 35.9 217.3)">4</text>
<text x="39.5" y="217.3" transform="rotate(-90 39.5 217.3)">5</text>
<text x="43" y="217.3" transform="rotate(-90 43 217.3)">6</text>
<text x="46.5" y="217.3" transform="rotate(-90 46.5 217.3)">8</text>
<text x="222.1" y="216.2">12</text>
<text x="222.1" y="219.7">13</text>
<text x="227.1" y="217.9">12</text>
<text x="227.1" y="221.5">13</text>
<text x="270.4" y="217.9">12</text>
<text x="270.4" y="221.5">13</text>
<text x="275.3" y="216.2">12</text>
<text x="275.3" y="219.7">13</text>
<text x="523.9" y="219.7">3</text>
<text x="28.2" y="226.8">2</text>
<text x="28.2" y="223.2">3</text>
<text x="222.1" y="223.2">14</text>
<text x="222.1" y="226.8">15</text>
<text x="227.1" y="225">14</text>
<text x="270.4" y="225">14</text>
<text x="275.3" y="223.2">14</text>
<text x="275.3" y="226.8">15</text>
<text x="523.9" y="226.8">1</text>
<text x="523.9" y="223.2">2</text>
<text x="28.2" y="230.3">1</text>
<text x="222.1" y="230.3">16</text>
<text x="227.1" y="228.5">15</text>
<text x="227.1" y="232.1">16</text>
<text x="270.4" y="228.5">15</text>
<text x="270.4" y="232.1">16</text>
<text x="275.3" y="230.3">16</text>
<text x="509.4" y="236.7" transform="rotate(-90 509.4 236.7)">9</text>
<text x="523.5" y="238.4" transform="rotate(-90 523.5 238.4)">10</text>
<text x="31.8" y="244.4">a</text>
<text x="32.4" y="241.9" transform="rotate(-90 32.4 241.9)">10</text>
<text x="46.5" y="240.2" transform="rotate(-90 46.5 240.2)">9</text>
<text x="47.6" y="244.4">c</text>
<text x="504.7" y="240.9">c</text>
<text x="520.3" y="240.9">a</text>
<text x="224" y="247.6">5V是在开发板的左边,PCB也别弄反了</text>
<text x="504.5" y="255">d</text>
<text x="520.3" y="255">b</text>
<text x="31.8" y="258.5">b</text>
<text x="47.6" y="258.5">d</text>
<text x="412.7" y="293.5">VCCG给所有其他外设模块供电</text>
<text x="395.8" y="305.8">3</text>
<text x="395.8" y="302.3">4</text>
<text x="395.8" y="309.3">2</text>
<text x="33.2" y="316.7">A9</text>
<text x="51.4" y="314.6">EH</text>
<text x="58.2" y="313.2">3</text>
<text x="58.2" y="316.7">4</text>
<text x="395.8" y="312.8">1</text>
<text x="395.8" y="316.4">5</text>
<text x="419.8" y="312.9">这个开关是2档开关</text>
<text x="31.4" y="320.2">B12</text>
<text x="39.5" y="318.1">VBUS</text>
<text x="39.5" y="321.7">GND</text>
<text x="51.4" y="318.1">EH</text>
<text x="51.4" y="321.7">EH</text>
<text x="58.2" y="320.2">5</text>
<text x="58.2" y="323.8">6</text>
<text x="51.4" y="325.2">EH</text>
<text x="32.4" y="388.4" transform="rotate(-90 32.4 388.4)">5</text>
<text x="35.9" y="388.4" transform="rotate(-90 35.9 388.4)">1</text>
<text x="39.5" y="388.4" transform="rotate(-90 39.5 388.4)">2</text>
<text x="43" y="388.4" transform="rotate(-90 43 388.4)">3</text>
<text x="46.5" y="388.4" transform="rotate(-90 46.5 388.4)">4</text>
<text x="157" y="390.5">用1.2K充电电流大概是1A</text>
<text x="232.6" y="394.3">EP</text>
<text x="238.3" y="392.6">9</text>
<text x="76.6" y="399.3">3</text>
<text x="80.1" y="401.1">VIN</text>
<text x="91.1" y="397.5">VOUT</text>
<text x="93.4" y="401.4">TAB</text>
<text x="101.2" y="396.1">2</text>
<text x="101.2" y="399.6">4</text>
<text x="208" y="399.6">2</text>
<text x="208" y="396.1">1</text>
<text x="211.2" y="401.4">PROG</text>
<text x="211.2" y="397.9">TEMP</text>
<text x="227.5" y="401.4">CHRG</text>
<text x="232.4" y="397.9">CE</text>
<text x="238.3" y="396.1">8</text>
<text x="238.3" y="399.6">7</text>
<text x="86.4" y="404.6">GND</text>
<text x="89.6" y="407.8" transform="rotate(-90 89.6 407.8)">1</text>
<text x="208" y="406.7">4</text>
<text x="208" y="403.1">3</text>
<text x="211.2" y="404.9">GND</text>
<text x="226.3" y="404.9">STDBY</text>
<text x="238.3" y="403.1">6</text>
<text x="238.3" y="406.7">5</text>
<text x="294.4" y="406.7">1</text>
<text x="211.2" y="408.4">VCC</text>
<text x="230.7" y="408.4">BAT</text>
<text x="294.4" y="410.2">2</text>
<text x="297.6" y="408.4">1</text>
<text x="297.6" y="412">2</text>
</g>
<g font-size="2.1" fill="#000080">
<text x="435.7" y="64.4">LED1</text>
<text x="479.8" y="64.4">LED2</text>
<text x="525.6" y="64.4">LED3</text>
<text x="264.6" y="89.1">H1</text>
<text x="502.7" y="126.1">D1</text>
<text x="38.8" y="309.6">USB1</text>
<text x="389.8" y="325.5">D2</text>
<text x="262.8" y="381.9">LED4</text>
<text x="127" y="401.3">C4</text>
<text x="63.5" y="404.8">C1</text>
</g>
</svg>
